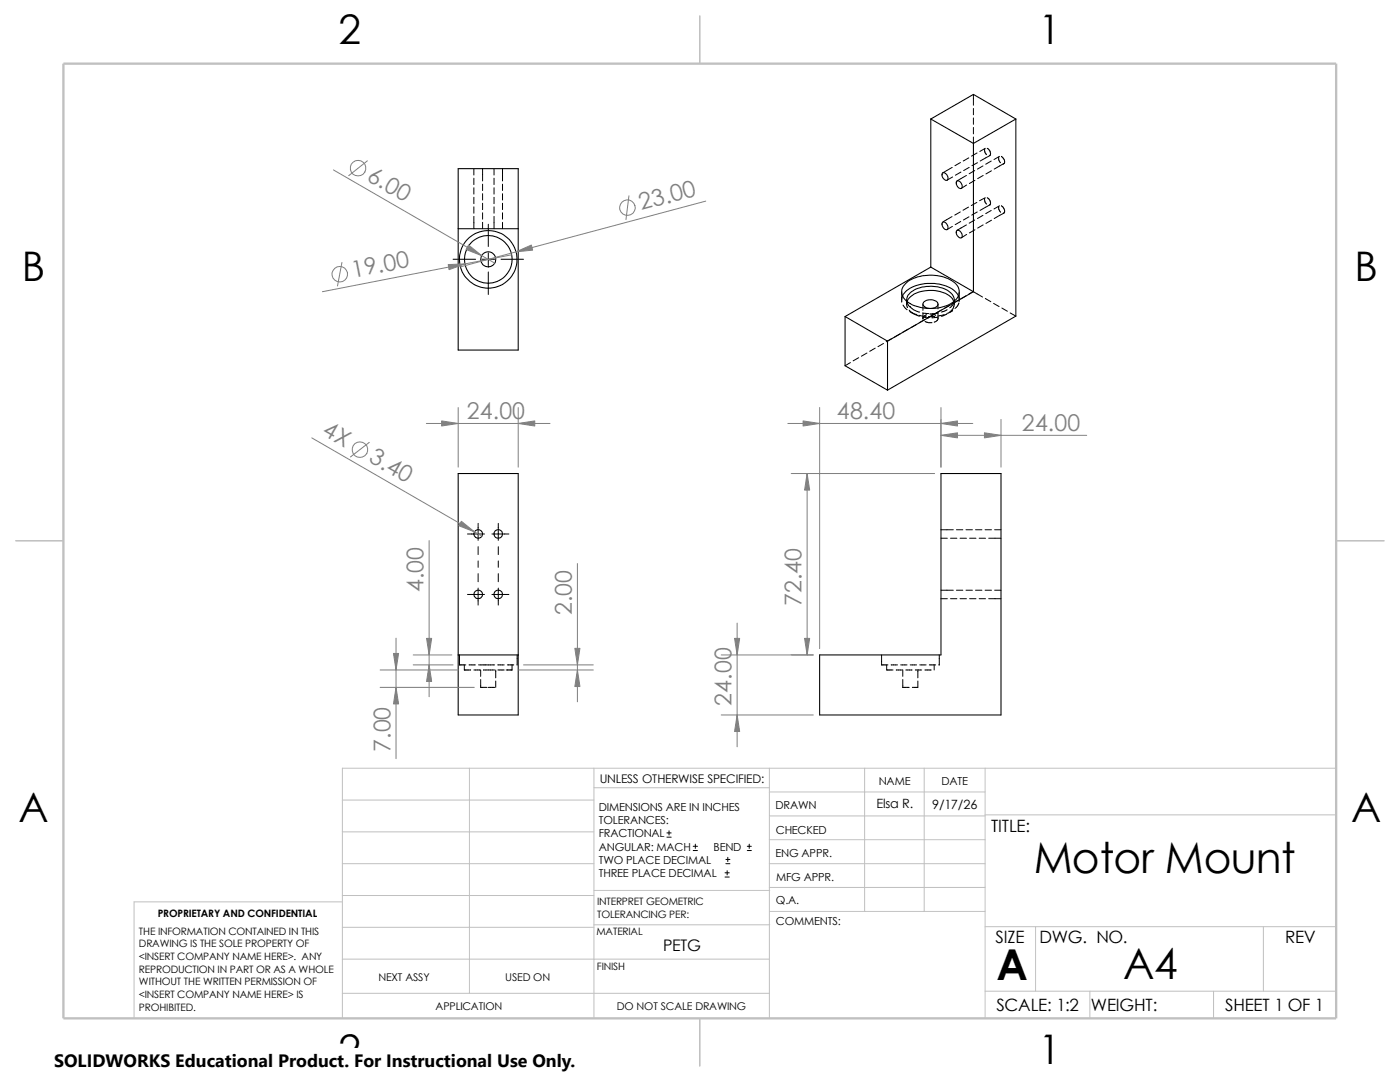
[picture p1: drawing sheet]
<svg xmlns="http://www.w3.org/2000/svg" width="279mm" height="216mm" viewBox="0 0 279 216" stroke-linecap="round" stroke-linejoin="round" font-family="sans-serif">
<g fill="none" stroke="#c0c0c0" stroke-width=".2">
<path d="M68.3 159.6h50.2M93.7 153.3v44.9M118.5 153.3v49.9M118.5 157.2h35M153.5 153.3v49.9M153.5 158h43.1M172.6 153.3v28.6M184.4 153.3v28.6M196.6 153.3v49.9M266.7 153.3h-198.4v49.9M68.3 178.7h50.2M68.3 172.3h50.2"/>
<path d="M68.3 166h50.2M68.3 180h-41.5v23.2M118.5 177.7h35.1M153.5 167.6h43.1M153.5 162.8h43.1M153.5 172.3h43.1M153.5 177.1h43.1M196.6 162.6h70.1M68.3 198.2h85.2M68.3 191.4h85.2M68.3 185h50.2M118.5 184.5h35.1"/>
<path d="M153.6 181.9h43M196.6 197.8h70.1M196.6 184.9h70.1M206.7 184.9v12.9M217.5 197.8v5.4M242.2 197.8v5.4M252.1 184.9v12.9"/>
</g>
<path d="M139.7 3.2v9.5M3.1 107.9h9.6M266.7 107.9h9.5M139.7 203.2v9.5" fill="none" stroke="#c0c0c0" stroke-width=".21"/>
<path d="M12.7 12.7h254v190.5h-254z" fill="none" stroke="#c0c0c0" stroke-width=".47"/>
<g fill="none" stroke="#000" stroke-width=".2">
<path d="M194.3 18.8v2.2M94.6 33.7v1.2M94.6 35.6v1.2M94.6 37.5v1.2M94.6 39.4v1.2M96.3 33.7v2.4M96.3 36.7v1.3M96.3 38.7v1.2M98.6 33.7v1.2M98.6 35.6v1.2M98.6 37.5v1.2M98.6 39.4v1.2"/>
<path d="M100.3 33.7v2.4M100.3 36.7v1.3M100.3 38.7v1.2M190 33.4l-1.9 1.1M190.1 35.3l-1.1 .6M191.7 32.4l-1.1 .7M191.8 34.3l-1.1 .7M192.9 35l-1.9 1.1M192.9 36.9l-1 .7M193.3 31.5l-1.1 .6M193.4 33.4l-1.1 .6M194.3 21.6v1.3"/>
<path d="M194.3 23.5v1.3M194.3 25.4v1.3M194.3 27.3v1.3M194.5 34l-1.1 .7M194.6 36l-1.1 .6M195 30.5l-1.1 .7M195.1 32.5l-1.1 .6M196.2 33.1l-1.1 .6M196.2 35l-1.1 .6M196.5 29.7l.1 .8 .3 .4M196.5 39.6l.1 .7 .3 .4M196.6 29.6l-1.1 .6"/>
<path d="M196.6 39.5l-1.1 .5M197 29.6h.1a1.1 1.1 0 0 1 .5 1.4h-.2M197 39.5l.6 .5 .1 .5-.1 .4h-.2M197.5 31.1l-1.9 1M197.8 32.1l-1.1 .7M197.9 34.1l-1.1 .6M199.3 31.3a1.21 1.21 0 0 0 .4 1.2M199.5 31.2l-1.1 .6M199.9 31.2a1.2 1.2 0 0 1 .5 1.4l-.2 .1M200.3 32.6l-1.9 1.1M90.4 51.7h4.5M94.6 41.3v1.2"/>
<path d="M94.6 43.2v2.4M96.2 51.7h2.5M96.3 40.6v1.2M96.3 42.5v1.2M96.3 44.4v1.2M97.5 44.7v4.5M97.5 50.5v2.5M97.5 54.3v4.5M98.6 41.3v1.2M98.6 43.2v2.4M100 51.7h4.5M100.3 40.6v1.2"/>
<path d="M100.3 42.5v1.2M100.3 44.4v1.2M180 58.3v2M180.1 59.1l-.1 .5M180.9 59.9v.8M190 43.2l-1.8 1.1M190.1 45.2l-1.1 .6M190.5 59.9v.8M191.2 59.9l-1.1 .7M191.3 59.1l.1 .6M191.4 58.3v1.9M191.6 42.3l-1.1 .6"/>
<path d="M191.7 44.2l-1.1 .6M192.8 59l-1.1 .6M192.9 44.9l-1.9 1.1M192.9 46.8l-1 .7M193.3 41.3l-1.1 .7M193.4 43.3l-1.1 .6M194.2 58.2l-.8 .5M194.3 58.2l1.8 1.1M194.5 43.9l-1.1 .6M194.6 45.8l-1.1 .7M194.9 40.4l-1.1 .6M195 42.3l-1.1 .6"/>
<path d="M196.2 43l-1.1 .6M196.2 44.9l-1.1 .6M196.6 59.6l1.1 .6M197.5 40.9l-1.9 1.1M197.8 42l-1.1 .6M197.9 43.9l-1.1 .7M199.3 41.2v.6l.4 .5M199.5 41.1l-1.1 .6M199.9 41.1a.99 .99 0 0 1 .4 1.4h-.1M200.3 42.5l-1.9 1.1M169.7 72.3l-1 .7M171.4 71.4l-1.1 .6"/>
<path d="M173 70.4l-1.1 .7M174.7 69.5l-1.1 .6M176.3 68.5l-1.1 .7M178 67.6l-1.1 .6M179.6 66.6l-1.1 .7M180.2 60.9l.8 .9M181 60.1l.5 1.1M181 60.2l-.1 .5 .2 .7M181.3 65.7l-1.1 .6M181.4 61.9l.6 .5 1.5 .7M181.5 61.2h.1M181.5 61.2l.8 .6 1.2 .5"/>
<path d="M181.6 62.1l1.2 .6M182.8 62.7h.1M182.9 64.7l-1.1 .7M183.4 62.9l1.3 .2M184.1 62.4l1.2 .2M184.1 63.2l1.2 .2M184.2 60.7v1.2M184.2 62.6v1.1M184.6 63.8l-1.1 .6M184.6 64.1l.7 .3h.5M184.7 63.1h.1M184.9 62.8l-.3 .1-.4 .6"/>
<path d="M185.3 63.2h1.3M185.5 62.7l1.2 .2M185.8 64.4h.1M186.2 62.8l-1.1 .7M187.2 63.4v.1M187.2 62.3v1.4l-.2 .3-.6 .3M187.2 60.7v.9M187.2 62.4l-1.2 .2M187.2 63.2l-1.2 .2M187.9 61.8l-1.1 .7M188.4 62.8l-1.2 .2M189 61.8l-1.1 .5"/>
<path d="M189 62.6l-1.1 .5M189.5 60.9l-1.1 .7M190.1 61.9l-1.1 .6M190.3 60.5l-.1 .3-.7 .6M190.4 60.2a2.02 2.02 0 0 1-.9 2M191.3 60.5l-.2 .6-.5 .5M198.3 60.5l1.1 .7M199.9 61.5l1.1 .6M201.6 62.4l1.1 .7M93.3 106.6h3.4M93.3 118.6h3.4M95.4 104.4v3.4"/>
<path d="M95.4 109.1v1.6M95.4 111.9v1.3M95.4 114.5v1.6M95.4 117.3v3.4M98.2 106.6h3.4M98.2 118.6h3.4M99.4 104.4v3.4M99.4 109.1v1.6M99.4 111.9v1.3M99.4 114.5v1.6M99.4 117.3v3.4M187.8 119.5h1.3"/>
<path d="M187.8 117.8h2.4M187.8 107.4h1.3M187.8 105.7h2.4M189.7 119.5h1.3M189.7 107.4h1.3M190.9 117.8h1.3M190.9 105.7h1.3M191.6 119.5h1.3M191.6 107.4h1.3M192.8 117.8h1.3M192.8 105.7h1.3M193.5 119.5h1.3"/>
<path d="M193.5 107.4h1.3M194.7 117.8h1.3M194.7 105.7h1.3M195.4 119.5h1.3M195.4 107.4h1.3M196.6 117.8h1.3M196.6 105.7h1.3M197.3 119.5h2.5M197.3 107.4h2.5M198.5 117.8h1.3M198.5 105.7h1.3M91.7 130.7v2h1.3"/>
<path d="M92.7 132.7v1h1.2M93.6 132.7h1.3M94.6 133.7h1.2M95.5 132.7h3.2M95.9 135.6v1.6h1.3M95.9 133.7v1.3M96.5 133.7h2.2M97.5 137.2h1.2M98.9 133.7v1.6M98.9 135.9v1.3M99.4 132.7h1.2M99.4 133.7h1.2"/>
<path d="M101.3 132.7h1.2M102.2 132.7v1h-1.2M103.2 130.7v2M175.9 130.7v2h1.3M177 132.7v1h1.2M177.8 132.7h1.3M178.9 133.7h1.2M179.7 132.7h1.3M180.2 135.6v1.6h1.2M180.2 133.7v1.3M180.8 133.7h1.2M181.7 132.7h1.2"/>
<path d="M182.7 133.7h1.2M183.2 135.9v1.3h-1.1M183.2 133.7v1.6M183.6 132.7h1.2M184.6 133.7h1.2M185.5 132.7h1.2M186.4 132.7v1M187.5 130.7l-.1 2M133.1 167h.8M133.1 166.2h.8M133.5 165.8v.8M138.3 169.7h.9"/>
<path d="M138.3 168.9h.9M138.8 168.4v.9M144.7 175h.8M144.7 174.2h.8M144.9 172.3h.8M144.9 171.5h.8M145.1 173.7v.9M145.2 171.1v.8M149.1 169.7h.8M149.1 168.9h.8M149.5 168.4v.9"/>
</g>
<g fill="none" stroke="#000" stroke-width=".21">
<path d="M91.4 33.7h12v36.1h-12zM185.8 23.7l8.5-4.9 8.4 4.9M185.8 23.7l8.5 4.9M185.8 23.7v29.6M188.1 34.5a.94 .94 0 0 1 .9 .5 .94 .94 0 0 1 0 1 1.02 1.02 0 0 1-.9-1.5zM190.9 36.2a.83 .83 0 0 1 .9 .2 .83 .83 0 0 1 .2 .8 .43 .43 0 0 1-.3 .4 .43 .43 0 0 1-.5-.3l-.3-.5zM194.3 28.6v29.6M202.7 23.7v39.4l-25.6 14.8M202.7 23.7l-8.4 4.9M91.4 45.6h12M180.1 59.1a5.8 5.8 0 0 1 5.4-2.5 6.5 6.5 0 0 1 5.7 2.2l.1 .3M180.7 56.6a7.5 7.5 0 0 1 6.3-1.6 5.5 5.5 0 0 1 4.3 2.5 2.36 2.36 0 0 1-1.3 2.9 8.4 8.4 0 0 1-9.3-.5 2.16 2.16 0 0 1 0-3.3z"/>
<path d="M185.8 53.3l8.5 4.9M185.8 53.3l-17.1 9.9M188 44.5a.83 .83 0 0 1 .9 .1 .83 .83 0 0 1 .3 .8 .43 .43 0 0 1-.4 .5 .43 .43 0 0 1-.5-.3l-.3-.6zM191.1 45.9a.98 .98 0 0 1 .7 1.6 .98 .98 0 0 1-.7-1.6zM194.3 58.2l-17.2 9.9M168.7 63.2l8.4 4.9M168.7 63.2v9.8l8.4 4.9M177.1 68.1v9.8M181 60.1a2.7 2.7 0 0 1 2.2-2.6 6.5 6.5 0 0 1 6.9 1.3l.3 .7v.6M181 60.2a4.4 4.4 0 0 1 3.9-2.2 6.1 6.1 0 0 1 5.2 1.6l.3 .6M184.3 60.3a2.11 2.11 0 0 1 2.8 .1 .9 .9 0 0 1-1 1.1 1.48 1.48 0 0 1-1.9-.9zM91.4 94.5h12v48.2h-12z"/>
<path d="M187.8 94.5h12v48.2h-36.2v-12h24.2zM91.4 130.7h12"/>
<circle cx="97.4" cy="51.7" r="1.51"/>
<circle cx="97.4" cy="51.7" r="5.7"/>
<circle cx="97.5" cy="51.8" r="4.8"/>
<circle cx="95.4" cy="118.6" r=".86"/>
<circle cx="95.4" cy="106.6" r=".86"/>
<circle cx="99.4" cy="118.6" r=".85"/>
<circle cx="99.4" cy="106.5" r=".85"/>
</g>
<g fill="none" stroke="#808080" stroke-width=".2">
<path d="M66.5 33.9l32.2 18.6M73.3 32.1l-3.7 3M125.5 39.1l-.6 4.7M68.2 52.4l-.8 4.7M102.1 50.8l-37.8 7.4M140.8 40.1l-48.9 13.2M62.2 87.4l34 19.6M73.7 88.3l-3.8 2.9M85.1 84.5h24.7M91.4 81.3v11.9M103.4 81.3v11.9M157.2 84.5h36.9"/>
<path d="M157.9 94.5h28.6M161.1 94.5v36.2M163.6 81.3v48.1M187.8 81.3v11.9M187.8 86.9h29.1M199.8 83.7v9.5M85.6 107.9v31.1M115.2 112.4v27.6M75.9 137.2h18.8M75.9 133.7h15.5M79 127.3v24.1M82.5 130.7h7.7"/>
<path d="M82.5 132.7h7.9M103.5 133.7h14.9M104.5 132.7h13.9M143.9 130.7h18.4M147.1 124.3v24.7M143.9 142.7h18.4"/>
<circle cx="71.5" cy="33.6" r="1.56"/>
<circle cx="67.8" cy="54.7" r="1.55"/>
<circle cx="125.2" cy="41.4" r="1.55"/>
<circle cx="71.8" cy="89.7" r="1.56"/>
</g>
<g fill="#808080" stroke="#808080" stroke-width=".2">
<path d="M89.5 52.8l3.3-.1-3.2 1.1z"/>
<path d="M103 50.2l3-1.3 .3 1z"/>
<path d="M93.5 48.9l2.6 2.1-3.1-1.2z"/>
<path d="M187.8 84.5l3.3-.5v1z"/>
<path d="M160.3 84l3.3 .5-3.3 .5z"/>
<path d="M147.1 142.7l.5 3.3h-1z"/>
<path d="M146.6 127.4h1l-.5 3.3z"/>
<path d="M161.1 94.5l.5 3.3h-1z"/>
<path d="M160.6 127.4h1l-.5 3.3z"/>
<path d="M187.8 86.9l3.3-.5v1z"/>
<path d="M196.5 86.4l3.3 .5-3.3 .5z"/>
<path d="M79 137.2l.5 3.3h-1z"/>
<path d="M78.5 130.4h1l-.5 3.3z"/>
<path d="M88.1 84l3.3 .5-3.3 .5z"/>
<path d="M114.7 129.4h1l-.5 3.3z"/>
<path d="M115.2 133.7l.5 3.3h-1z"/>
<path d="M103.4 84.5l3.3-.5v1z"/>
<path d="M92.1 104l2.6 2.1-3.1-1.2z"/>
<path d="M85.1 127.4h1l-.5 3.3z"/>
<path d="M85.6 132.7l.5 3.3h-1z"/>
</g>
<path d="M10.8 209.2h104.1v6.7h-104.1z" fill="#fff"/>
<g font-size="8.5">
<text x="206.3" y="174.1">Motor Mount</text>
<text x="198.8" y="195.5">A</text>
<text x="224.2" y="195.3">A4</text>
</g>
<g font-size="8.1">
<text x="67.6" y="8.8">2</text>
<text x="207.3" y="8.8">1</text>
<text x="4.4" y="56.1">B</text>
<text x="270.3" y="56.1">B</text>
<text x="3.7" y="164.1">A</text>
<text x="269.6" y="164.1">A</text>
<text x="67.6" y="212.3">2</text>
<text x="207.3" y="212.3">1</text>
</g>
<g font-size="4.6" fill="#808080">
<text x="73" y="35.9" transform="rotate(30 73 35.9)">6.00</text>
<text x="128" y="42" transform="rotate(-15 128 42)">23.00</text>
<text x="70.5" y="55.4" transform="rotate(-11 70.5 55.4)">19.00</text>
<text x="93.1" y="83.6">24.00</text>
<text x="167" y="83.6">48.40</text>
<text x="64.1" y="86.7" transform="rotate(30 64.1 86.7)">4X</text>
<text x="203.9" y="85.9">24.00</text>
<text x="73.4" y="92" transform="rotate(30 73.4 92)">3.40</text>
<text x="84.5" y="118.2" transform="rotate(-90 84.5 118.2)">4.00</text>
<text x="114.1" y="122.8" transform="rotate(-90 114.1 122.8)">2.00</text>
<text x="160" y="121" transform="rotate(-90 160 121)">72.40</text>
<text x="146" y="140.8" transform="rotate(-90 146 140.8)">24.00</text>
<text x="77.9" y="150.1" transform="rotate(-90 77.9 150.1)">7.00</text>
</g>
<text font-size="3.6" x="10.8" y="213">SOLIDWORKS Educational Product. For Instructional Use Only.</text>
<g font-size="3.4">
<text x="197.8" y="166">TITLE:</text>
<text x="198.7" y="188.1">SIZE</text>
<text x="207.5" y="188.1">DWG. NO.</text>
<text x="256.5" y="188.2">REV</text>
<text x="198.8" y="201.7">SCALE: 1:2</text>
<text x="217.7" y="201.8">WEIGHT:</text>
<text x="244.5" y="201.7">SHEET 1 OF 1</text>
</g>
<text font-size="3.2" x="132.3" y="189.8">PETG</text>
<g font-size="2.5">
<text x="174.9" y="161.3">Elsa R.</text>
<text x="186.1" y="161.4">9/17/26</text>
</g>
<text font-size="2.4" x="119.7" y="156.2">UNLESS OTHERWISE SPECIFIED:</text>
<g font-size="2.2">
<text x="119.5" y="161.8">DIMENSIONS ARE IN INCHES</text>
<text x="154.8" y="161.5">DRAWN</text>
<text x="175.4" y="156.7">NAME</text>
<text x="187.9" y="156.7">DATE</text>
<text x="119.5" y="164.4">TOLERANCES:</text>
<text x="119.5" y="167.1">FRACTIONAL</text>
<text x="154.8" y="166.3">CHECKED</text>
<text x="119.5" y="172.4">TWO PLACE DECIMAL</text>
<text x="119.5" y="169.8">ANGULAR: MACH</text>
<text x="142.4" y="169.8">BEND</text>
<text x="154.8" y="171">ENG APPR.</text>
<text x="119.5" y="175">THREE PLACE DECIMAL</text>
<text x="154.9" y="175.7">MFG APPR.</text>
<text x="154.9" y="184.7">COMMENTS:</text>
<text x="154.9" y="180.5">Q.A.</text>
</g>
<g font-size="2.1">
<text x="75.5" y="195.7">NEXT ASSY</text>
<text x="100.8" y="195.7">USED ON</text>
<text x="86.9" y="201.5">APPLICATION</text>
<text x="123.1" y="201.6">DO NOT SCALE DRAWING</text>
</g>
<g font-size="2">
<text x="31.5" y="183">PROPRIETARY AND CONFIDENTIAL</text>
<text x="119.2" y="183.1">TOLERANCING PER:</text>
<text x="119.2" y="180.6">INTERPRET GEOMETRIC</text>
<text x="27.7" y="186.5">THE INFORMATION CONTAINED IN THIS</text>
<text x="27.7" y="189.1">DRAWING IS THE SOLE PROPERTY OF</text>
<text x="27.7" y="191.6">&lt;INSERT COMPANY NAME HERE&gt;. ANY</text>
<text x="119" y="186.6">MATERIAL</text>
<text x="27.7" y="194.1">REPRODUCTION IN PART OR AS A WHOLE</text>
<text x="27.7" y="196.6">WITHOUT THE WRITTEN PERMISSION OF</text>
<text x="119.1" y="193.5">FINISH</text>
<text x="27.7" y="199.1">&lt;INSERT COMPANY NAME HERE&gt; IS</text>
<text x="27.7" y="201.7">PROHIBITED.</text>
</g>
</svg>
